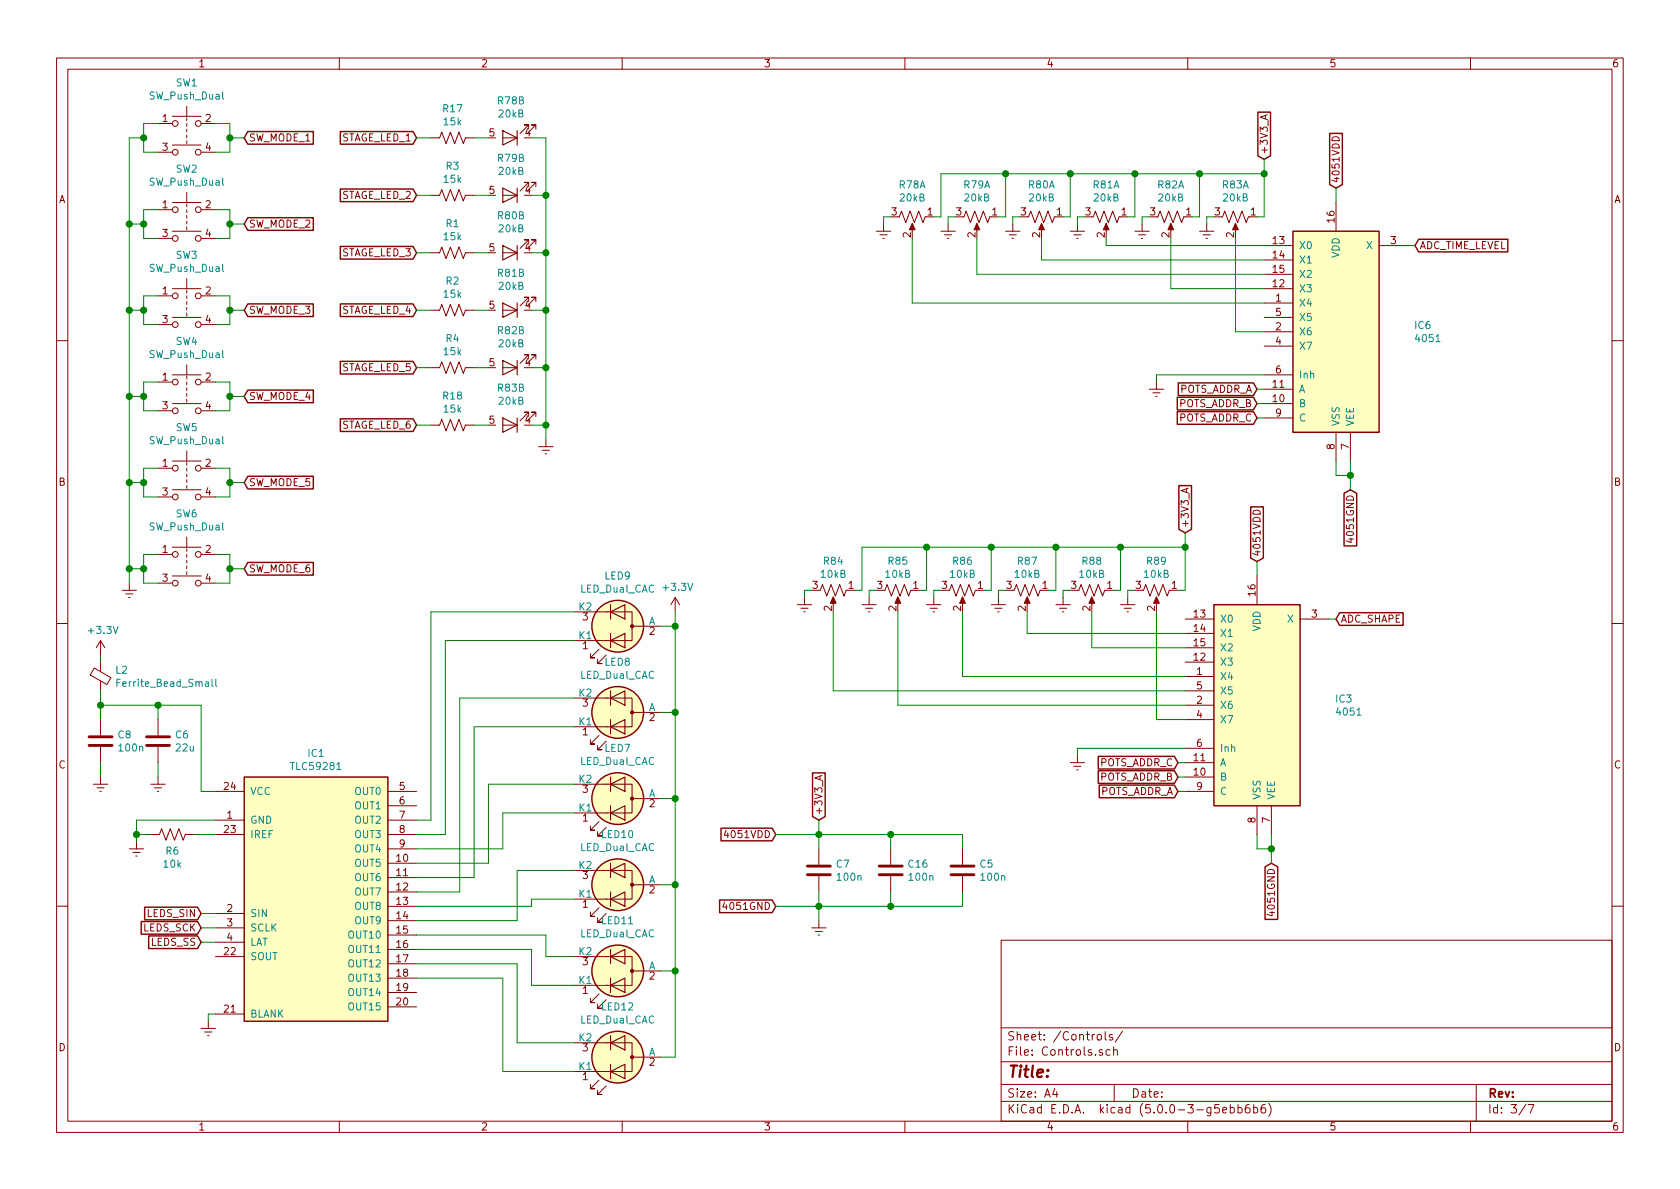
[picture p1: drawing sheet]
<svg xmlns="http://www.w3.org/2000/svg" width="297mm" height="210mm" viewBox="0 0 297 210" stroke-linecap="round" stroke-linejoin="round" font-family="sans-serif">
<g fill="none" stroke="#840000" stroke-width=".18">
<path d="M10 10.3h277v189.9h-277zM12 12.2h273v186.1h-273zM33 18.8v1.8M60 10.3v1.9M110 10.3v1.9M160 10.3v1.9M210 10.3v1.9M260 10.3v1.9M27.9 21.8h2.6M27.9 26.9h2.6M27.9 37.1h2.6M30.5 25.6h5.1"/>
<path d="M30.5 20.6h5.1M30.5 35.8h5.1M33 20.8v.5M33 21.8v.5M33 22.9v.5M33 23.9v.5M33 24.9v.5M33 34v1.8M33 36.1v.5M33 37.1v.5M33 38.1v.5M33 39.1v.5"/>
<path d="M35.6 21.8h2.5M35.6 26.9h2.5M35.6 37.1h2.5M76.2 24.4h1.5l.4-1 .8 2 .7-2 .8 2 .8-2 .7 2 .4-1h1.5M76.2 34.5h1.5l.4-1 .8 2.1 .7-2.1 .8 2.1 .8-2.1 .7 2.1 .4-1.1h1.5M88.9 24.4h2.5M88.9 34.5h2.5M93.5 22.9v-.8h-.8h.8l-1.6 1.5M93.5 33v-.7h-.8h.8l-1.6 1.5M94.7 22.9v-.8h-.7h.7l-1.5 1.5M94.7 33v-.7h-.7h.7l-1.5 1.5M156.2 39.6v1.3"/>
<path d="M159 38.3l.4-1 .7 2.1 .8-2.1 .8 2.1 .7-2.1 .8 2.1 .4-1.1M161.3 39.9v1M167.6 39.6v1.3M170.4 38.3l.4-1 .8 2.1 .7-2.1 .8 2.1 .8-2.1 .7 2.1 .4-1.1M172.7 39.9v1M179.1 39.6v1.3M181.9 38.3l.3-1 .8 2.1 .8-2.1 .7 2.1 .8-2.1 .8 2.1 .3-1.1M184.1 39.9v1M190.5 39.6v1.3M193.3 38.3l.4-1 .7 2.1 .8-2.1 .8 2.1 .7-2.1 .8 2.1 .4-1.1M195.6 39.9v1M201.9 39.6v1.3"/>
<path d="M204.7 38.3l.4-1 .8 2.1 .7-2.1 .8 2.1 .8-2.1 .7 2.1 .4-1.1M207 39.9v1M213.4 39.6v1.3M216.2 38.3l.3-1 .8 2.1 .8-2.1 .7 2.1 .8-2.1 .7 2.1 .4-1.1M218.4 39.9v1M223.7 20.4v.6M224.1 20.3l-1.3 .4 1.3 .5M235.7 24.3a.67 .67 0 0 1 .7-.1 .67 .67 0 0 1 .4 .7h-1.3zM236.2 35.8v5.1M27.9 42.2h2.6M27.9 52.3h2.6M27.9 57.4h2.6"/>
<path d="M30.5 40.9h5.1M30.5 51h5.1M30.5 56.1h5.1M33 40.1v.5M33 49.3v1.7M33 51.3v.5M33 52.3v.5M33 53.3v.5M33 54.4v.5M33 55.4v.5M35.6 42.2h2.5M35.6 52.3h2.5"/>
<path d="M35.6 57.4h2.5M76.2 44.7h1.5l.4-1 .8 2 .7-2 .8 2 .8-2 .7 2 .4-1h1.5M76.2 54.9h1.5l.4-1.1 .8 2.1 .7-2.1 .8 2.1 .8-2.1 .7 2.1 .4-1h1.5M88.9 44.7h2.5M88.9 54.9h2.5M93.5 43.2v-.8h-.8h.8l-1.6 1.5M93.5 53.3v-.7h-.8h.8l-1.6 1.5M94.7 43.2v-.8h-.7h.7l-1.5 1.5M94.7 53.3v-.7h-.7h.7l-1.5 1.5M154.9 40.9h2.6M155.6 41.5h1.2M156.1 42.2h.2"/>
<path d="M166.4 40.9h2.5M167 41.5h1.3M167.5 42.2h.3M177.8 40.9h2.5M178.4 41.5h1.3M178.9 42.2h.3M189.2 40.9h2.6M189.9 41.5h1.2M190.4 42.2h.2M200.7 40.9h2.5M201.3 41.5h1.3M201.8 42.2h.3"/>
<path d="M212.1 40.9h2.5M212.7 41.5h1.3M213.2 42.2h.3M223.5 43.4h5.1M223.5 46h5.1M223.5 48.5h5.1M223.5 51h5.1M223.5 53.6h5.1M223.5 56.1h5.1M223.5 58.7h5.1M243.8 43.4h5.1M10 60.2h2"/>
<path d="M27.9 67.6h2.6M27.9 72.6h2.6M30.5 66.3h5.1M30.5 71.4h5.1M33 64.5v1.8M33 66.5v.6M33 67.6v.5M33 68.6v.5M33 69.6v.5M33 70.6v.5M33 79.8v1.7M35.6 67.6h2.5"/>
<path d="M35.6 72.6h2.5M76.2 65h1.5l.4-1 .8 2 .7-2 .8 2 .8-2 .7 2 .4-1h1.5M76.2 75.2h1.5l.4-1 .8 2 .7-2 .8 2 .8-2 .7 2 .4-1h1.5M88.9 65h2.5M88.9 75.2h2.5M93.5 63.5v-.8h-.8h.8l-1.6 1.6M93.5 73.7v-.8h-.8h.8l-1.6 1.5M94.7 63.5v-.8h-.7h.7l-1.5 1.6M94.7 73.7v-.8h-.7h.7l-1.5 1.5M95.2 79h2.6M95.9 79.6h1.3M96.5 77.7v1.3"/>
<path d="M203.2 68.8h2.5M203.8 69.5h1.3M204.3 70.1h.3M204.5 67.6v1.2M223.5 61.2h5.1M223.5 66.3h5.1M223.5 68.8h5.1M223.5 71.4h5.1M223.5 73.9h5.1M236.2 76.4v5.1M238.8 76.4v5.1M285 60.2h2"/>
<path d="M27.9 82.8h2.6M27.9 87.9h2.6M27.9 98h2.6M30.5 86.6h5.1M30.5 81.5h5.1M30.5 96.8h5.1M33 81.8v.5M33 82.8v.5M33 83.8v.5M33 84.8v.5M33 85.8v.6M33 95v1.8"/>
<path d="M33 97v.5M33 98v.5M33 99.1v.5M35.6 82.8h2.5M35.6 87.9h2.5M35.6 98h2.5M96.4 80.3h.2M209.8 86.5v.6M210.1 86.3l-1.3 .5 1.3 .4M221.7 90.3a.67 .67 0 0 1 .8-.1 .67 .67 0 0 1 .3 .7h-1.3zM238.9 95.1v.8l-.9-.3M10 110.3h2"/>
<path d="M16.7 118.1l2.9 1.7-.7 1.3-2.9-1.8zM17.8 113.3v2.5M17.8 117.1v1.6M17.8 113.3l-.8 1.2M17.8 113.3l.7 1.2M21.6 104.4h2.5M22.2 105h1.3M22.7 105.7h.3M22.9 103.1v1.3M27.9 103.1h2.6M30.5 101.8h5.1M33 100.1v.5"/>
<path d="M33 101.1v.5M35.6 103.1h2.5M101.6 108.2h5.7M101.6 113.3h5.7M105.9 114.8l-1.5 1.5h.8h-.8v-.7M107.2 108.2h4.6v5.1h-4.6M107.2 115.8l-1.5 1.5h.7h-.7v-.7M111.8 110.7h5M119.4 105.7l-.8 1.2M119.4 105.7v2.5M119.4 105.7l.7 1.2M141 106.9h2.5"/>
<path d="M141.6 107.6h1.3M142.1 108.2h.3M142.2 105.7v1.2M145 104.4l.4-1 .8 2 .7-2 .8 2 .8-2 .7 2 .4-1M147.3 105.9v1M152.4 106.9h2.5M153 107.6h1.3M153.5 108.2h.3M153.7 105.7v1.2M156.5 104.4l.3-1 .8 2 .8-2 .7 2 .8-2 .8 2 .3-1M158.7 105.9v1M163.8 106.9h2.6"/>
<path d="M164.5 107.6h1.2M165 108.2h.2M165.1 105.7v1.2M167.9 104.4l.4-1 .7 2 .8-2 .8 2 .7-2 .8 2 .4-1M170.2 105.9v1M175.3 106.9h2.5M175.9 107.6h1.3M176.4 108.2h.3M176.5 105.7v1.2M179.3 104.4l.4-1 .8 2 .7-2 .8 2 .8-2 .7 2 .4-1M181.6 105.9v1M186.7 106.9h2.5"/>
<path d="M187.3 107.6h1.3M187.8 108.2h.3M188 105.7v1.2M190.8 104.4l.3-1 .8 2 .8-2 .7 2 .8-2 .7 2 .4-1M193 105.9v1M198.1 106.9h2.6M198.8 107.6h1.2M199.3 108.2h.2M199.4 105.7v1.2M202.2 104.4l.4-1 .7 2 .8-2 .8 2 .7-2 .8 2 .4-1M204.5 105.9v1M209.5 109.5h5.1"/>
<path d="M209.5 112h5.1M209.5 114.5h5.1M209.5 117.1h5.1M209.5 119.6h5.1M222.2 101.8v5.1M229.9 109.5h5M285 110.3h2M16.5 138.7h2.5M17.1 139.3h1.3M17.7 139.9h.2M17.8 120.4v1.8M17.8 127.2v2.8"/>
<path d="M17.8 132.1v2.8M17.8 137.4v1.3M26.7 138.7h2.5M27.3 139.3h1.3M27.8 139.9h.3M27.9 127.2v2.8M27.9 132.1v2.8M27.9 137.4v1.3M38.1 139.9h5.1M68.6 139.9h5.1M101.6 123.4h5.7M101.6 128.5h5.7"/>
<path d="M101.6 138.7h5.7M105.9 130l-1.5 1.6h.8h-.8v-.8M107.2 123.4h4.6v5.1h-4.6M107.2 131.1l-1.5 1.5h.7h-.7v-.8M107.2 138.7h4.6v5.1h-4.6M111.8 126h5M145 137.3v.6M145.3 137.1l-1.2 .5 1.2 .4M189.2 134.9h2.6M189.9 135.5h1.2M190.4 136.1h.2M190.5 133.6v1.3"/>
<path d="M209.5 122.2h5.1M209.5 124.7h5.1M209.5 127.2h5.1M209.5 132.3h5.1M209.5 134.9h5.1M209.5 137.4h5.1M209.5 139.9h5.1M22.9 150.1h2.5M23.5 150.7h1.3M24 151.4h.3M24.1 148.8v1.3M26.7 147.6h1.5l.4-1 .7 2 .8-2 .8 2 .7-2 .8 2 .4-1h1.5"/>
<path d="M38.1 145h5.1M38.1 147.6h5.1M68.6 145h5.1M68.6 152.6h5.1M68.6 155.2h5.1M68.6 157.7h5.1M68.6 147.6h5.1M68.6 142.5h5.1M68.6 150.1h5.1M101.6 143.8h5.7M101.6 153.9h5.7M101.6 159h5.7"/>
<path d="M105.9 145.3l-1.5 1.5h.8h-.8v-.8M107.2 146.3l-1.5 1.5h.7h-.7v-.7M107.2 153.9h4.6v5.1h-4.6M111.8 141.2h5M111.8 156.5h5M128.1 159.5l-.3 .9h.8M128.4 146.8l-.3 .9h.8M144.8 150.1v2.8M144.8 154.9v2.8M157.5 150.1v2.8M157.5 154.9v2.8M170.2 150.1v2.8"/>
<path d="M170.2 154.9v2.8M222.2 142.5v5.1M224.8 142.5v5.1M10 160.2h2M38.1 164.1h5.1M38.1 169.2h5.1M38.1 161.5h5.1M38.1 179.3h5.1M38.1 166.6h5.1M68.6 165.3h5.1M68.6 160.3h5.1M68.6 162.8h5.1"/>
<path d="M68.6 167.9h5.1M68.6 170.4h5.1M68.6 173h5.1M68.6 175.5h5.1M68.6 178h5.1M101.6 169.2h5.7M101.6 174.2h5.7M105.9 160.5l-1.5 1.5h.8h-.8v-.7M105.9 175.8l-1.5 1.5h.8h-.8v-.8M107.2 161.5l-1.5 1.6h.7h-.7v-.8M107.2 169.2h4.6v5h-4.6M107.2 176.8l-1.5 1.5h.7h-.7v-.8"/>
<path d="M111.8 171.7h5M143.5 164.1h2.5M144.1 164.7h1.3M144.7 165.3h.2M144.8 162.8v1.3M177 166.3h108v32h-108zM224.9 161.2v.8l-.9-.3M285 160.2h2M35.6 181.9h2.5M36.2 182.5h1.3M36.7 183.1h.3M36.8 180.6v1.3"/>
<path d="M60 198.3v1.9M101.6 184.4h5.7M101.6 189.5h5.7M105.9 191l-1.5 1.5h.8h-.8v-.7M107.2 184.4h4.6v5.1h-4.6M107.2 192l-1.5 1.5h.7h-.7v-.7M110 198.3v1.9M111.8 186.9h5M160 198.3v1.9M177 194.8h108M177 191.8h108M177 187.8h108"/>
<path d="M177 181.8h108M186.5 192.5l-.4 1h1M186.8 193v1M194.1 183.1l.2-.2 .4 .2v.7l-.2 .1-.4-.1zM194.9 185.7a.37 .37 0 0 0-.6 .1l.1 .2 .5 .2 .1 .1-.2 .3-.5-.1M195.4 182.4v1.3l.2 .2M196.3 185.7l-.5-.1-.2 .3 .1 .6h.6M196.7 183a.37 .37 0 0 0-.6 .1l.1 .3 .5 .1 .1 .1-.3 .3-.4-.1M196.9 185.7h.1a.37 .37 0 0 1 .6 .1v.8M196.9 185.1v1.5M197 191.8v3M198.5 182.3l-1.3 2"/>
<path d="M210 198.3v1.9M215.5 195.3h-.7v.7l.2-.1 .5 .1 .1 .2-.1 .5-.2 .1-.5-.1M216.2 196.3l.7-.1-.1-.3-.4-.1-.2 .2 .1 .7h.5M217.5 195.9l.5-.1 .2 .3-.1 .6h-.6M217.5 195.3v1.5M218.9 195.9l.4-.1 .3 .3-.1 .6-.2 .1-.4-.1M218.9 195.3v1.5M220.9 195.3a.59 .59 0 0 0-.7 .7v.7l.2 .1 .6-.1v-.5l-.1-.2-.5-.1-.2 .3M221.7 195.9l.4-.1 .3 .3-.2 .6h-.5M221.7 195.3v1.5M223.7 195.3a.59 .59 0 0 0-.7 .7v.5l.1 .2 .4 .1 .2-.1 .1-.5-.1-.2-.5-.1-.2 .3M224.3 195.1a1.71 1.71 0 0 1 0 2.3"/>
<path d="M260 198.3v1.9M261 191.8v6.5M269.8 195.2l-1.2 2M270.2 195.3h1l-.6 1.5"/>
<circle cx="31" cy="21.8" r=".51"/>
<circle cx="31" cy="26.9" r=".51"/>
<circle cx="31" cy="37.1" r=".51"/>
<circle cx="35.1" cy="37.1" r=".51"/>
<circle cx="35.1" cy="21.8" r=".51"/>
<circle cx="35.1" cy="26.9" r=".51"/>
<circle cx="31" cy="42.2" r=".51"/>
<circle cx="31" cy="57.4" r=".51"/>
<circle cx="31" cy="52.3" r=".51"/>
<circle cx="35.1" cy="57.4" r=".51"/>
<circle cx="35.1" cy="42.2" r=".51"/>
<circle cx="35.1" cy="52.3" r=".51"/>
<circle cx="31" cy="67.6" r=".51"/>
<circle cx="31" cy="72.6" r=".51"/>
<circle cx="35.1" cy="67.6" r=".51"/>
<circle cx="35.1" cy="72.6" r=".51"/>
<circle cx="31" cy="98" r=".51"/>
<circle cx="31" cy="87.9" r=".51"/>
<circle cx="31" cy="82.8" r=".51"/>
<circle cx="35.1" cy="82.8" r=".51"/>
<circle cx="35.1" cy="87.9" r=".51"/>
<circle cx="35.1" cy="98" r=".51"/>
<circle cx="31" cy="103.1" r=".51"/>
<circle cx="35.1" cy="103.1" r=".51"/>
</g>
<g fill="#840000" stroke="#840000" stroke-width=".18">
<path d="M161.3 39.5l.5 1.1h-1z"/>
<path d="M172.7 39.5l.5 1.1h-1z"/>
<path d="M184.1 39.5l.6 1.1h-1.1z"/>
<path d="M195.6 39.5l.5 1.1h-1z"/>
<path d="M207 39.5l.5 1.1h-1z"/>
<path d="M218.4 39.5l.5 1.1h-1z"/>
<path d="M147.3 105.5l.5 1.2h-1z"/>
<path d="M158.7 105.5l.6 1.2h-1.1z"/>
<path d="M170.2 105.5l.5 1.2h-1z"/>
<path d="M181.6 105.5l.5 1.2h-1z"/>
<path d="M193 105.5l.5 1.2h-1z"/>
<path d="M204.5 105.5l.5 1.2h-1z"/>
<circle cx="111.8" cy="110.7" r=".28"/>
<circle cx="111.8" cy="126" r=".28"/>
<circle cx="111.8" cy="141.2" r=".28"/>
<circle cx="111.8" cy="156.5" r=".28"/>
<circle cx="111.8" cy="171.7" r=".28"/>
<circle cx="111.8" cy="186.9" r=".28"/>
</g>
<g fill="none" stroke="#008400" stroke-width=".18">
<path d="M22.9 39.6h2.5M25.4 24.4h-2.5v78.7M27.9 21.8h-2.5v5.1h2.5M27.9 37.1h-2.5v5.1h2.5M38.1 21.8h2.5v5.1h-2.5M38.1 37.1h2.5v5.1h-2.5M40.6 24.4h2.6M40.6 39.6h2.6M73.7 24.4h2.5M73.7 34.5h2.5M83.8 24.4h2.6M83.8 34.5h2.6"/>
<path d="M94 24.4h2.5v53.3M94 34.5h2.5M157.5 38.3h-1.3v1.3M168.9 38.3h-1.3v1.3M177.8 30.7v7.6h-1.3M180.3 38.3h-1.2v1.3M189.2 30.7v7.6h-1.2M191.8 38.3h-1.3v1.3M200.7 30.7v7.6h-1.3M203.2 38.3h-1.3v1.3M212.1 30.7v7.6h-1.3M214.6 38.3h-1.2v1.3"/>
<path d="M223.5 30.7h-57.1v7.6h-1.3M223.5 28.2v10.1h-1.3M236.2 33.3v2.5M22.9 54.9h2.5M27.9 52.3h-2.5v5.1h2.5M38.1 52.3h2.5v5.1h-2.5M40.6 54.9h2.6M73.7 44.7h2.5M73.7 54.9h2.5M83.8 44.7h2.6M83.8 54.9h2.6M94 44.7h2.5"/>
<path d="M94 54.9h2.5M161.3 42.2v11.4h62.2M172.7 42.2v6.3h50.8M184.1 42.2v3.8h39.4M195.6 42.2v1.2h27.9M207 42.2v8.8h16.5M218.4 42.2v16.5h5.1M248.9 43.4h1.3M22.9 70.1h2.5M27.9 67.6h-2.5v5h2.5M38.1 67.6h2.5v5h-2.5M40.6 70.1h2.6"/>
<path d="M73.7 75.2h2.5M73.7 65h2.5M83.8 75.2h2.6M83.8 65h2.6M94 75.2h2.5M94 65h2.5M222.2 68.8h1.3M222.2 71.4h1.3M222.2 73.9h1.3M223.5 66.3h-19v1.3M22.9 85.3h2.5M27.9 82.8h-2.5v5.1h2.5"/>
<path d="M27.9 98h-2.5v5.1h2.5M38.1 82.8h2.5v5.1h-2.5M38.1 98h2.5v5.1h-2.5M40.6 85.3h2.6M163.8 96.8v7.6h-1.2M175.3 96.8v7.6h-1.3M186.7 96.8v7.6h-1.3M198.1 96.8v7.6h-1.3M209.5 96.8h-57.1v7.6h-1.3M209.5 94.2v10.2h-1.2M222.2 99.3v2.5M236.2 81.5v2.6h2.6"/>
<path d="M238.8 81.5v5.1M17.8 115.8v1.3M22.9 100.6h2.5M40.6 100.6h2.6M101.6 113.3h-22.9v34.3h-5M101.6 108.2h-25.4v36.8h-2.5M116.8 110.7h2.6M119.4 108.2v78.7h-2.6M143.5 104.4h-1.3v1.3M147.3 108.2v14h62.2M154.9 104.4h-1.2v1.3M158.7 108.2v16.5h50.8"/>
<path d="M166.4 104.4h-1.3v1.3M170.2 108.2v11.4h39.3M177.8 104.4h-1.3v1.3M181.6 108.2v3.8h27.9M189.2 104.4h-1.2v1.3M193 108.2v6.3h16.5M200.7 104.4h-1.3v1.3M204.5 108.2v19h5M234.9 109.5h1.3M17.8 124.7h17.8v15.2h2.5M17.8 122.2v5M17.8 134.9v2.5"/>
<path d="M27.9 124.7v2.5M27.9 134.9v2.5M101.6 123.4h-20.3v34.3h-7.6M101.6 128.5h-17.8v26.7h-10.1M101.6 138.7h-15.2v13.9h-12.7M116.8 126h2.6M208.3 134.9h1.2M208.3 137.4h1.2M208.3 139.9h1.2M209.5 132.3h-19v1.3M24.1 147.6h2.6M34.3 147.6h3.8"/>
<path d="M38.1 145h-14v3.8M101.6 143.8h-12.7v6.3h-15.2M101.6 159h-7.6v1.3h-20.3M101.6 153.9h-10.2v8.9h-17.7M116.8 156.5h2.6M116.8 141.2h2.6M137.2 147.6h33v2.5M144.8 145v5.1M144.8 157.7v5.1M157.5 147.6v2.5M157.5 157.7v2.6M170.2 157.7v2.6h-33"/>
<path d="M222.2 147.6v2.5h2.6M224.8 147.6v5M35.6 166.6h2.5M35.6 164.1h2.5M35.6 161.5h2.5M38.1 179.3h-1.3v1.3M73.7 165.3h22.8v3.9h5.1M73.7 173h15.2v16.5h12.7M73.7 170.4h17.7v14h10.2M73.7 167.9h20.3v6.3h7.6M116.8 171.7h2.6"/>
</g>
<g fill="#008400" stroke="#008400" stroke-width=".25">
<circle cx="177.8" cy="30.7" r=".51"/>
<circle cx="189.2" cy="30.7" r=".51"/>
<circle cx="200.7" cy="30.7" r=".51"/>
<circle cx="212.1" cy="30.7" r=".51"/>
<circle cx="238.8" cy="84.1" r=".51"/>
<circle cx="163.8" cy="96.8" r=".51"/>
<circle cx="175.3" cy="96.8" r=".51"/>
<circle cx="186.7" cy="96.8" r=".51"/>
<circle cx="198.1" cy="96.8" r=".51"/>
<circle cx="224.8" cy="150.1" r=".51"/>
<circle cx="144.8" cy="160.3" r=".51"/>
<circle cx="157.5" cy="160.3" r=".51"/>
<circle cx="144.8" cy="147.6" r=".51"/>
<circle cx="157.5" cy="147.6" r=".51"/>
<circle cx="96.5" cy="75.2" r=".51"/>
<circle cx="96.5" cy="34.5" r=".51"/>
<circle cx="96.5" cy="44.7" r=".51"/>
<circle cx="96.5" cy="54.9" r=".51"/>
<circle cx="96.5" cy="65" r=".51"/>
<circle cx="40.6" cy="24.4" r=".51"/>
<circle cx="40.6" cy="39.6" r=".51"/>
<circle cx="40.6" cy="54.9" r=".51"/>
<circle cx="40.6" cy="70.1" r=".51"/>
<circle cx="40.6" cy="85.3" r=".51"/>
<circle cx="40.6" cy="100.6" r=".51"/>
<circle cx="25.4" cy="24.4" r=".51"/>
<circle cx="22.9" cy="39.6" r=".51"/>
<circle cx="25.4" cy="39.6" r=".51"/>
<circle cx="22.9" cy="54.9" r=".51"/>
<circle cx="25.4" cy="54.9" r=".51"/>
<circle cx="22.9" cy="70.1" r=".51"/>
<circle cx="25.4" cy="70.1" r=".51"/>
<circle cx="22.9" cy="85.3" r=".51"/>
<circle cx="25.4" cy="85.3" r=".51"/>
<circle cx="22.9" cy="100.6" r=".51"/>
<circle cx="25.4" cy="100.6" r=".51"/>
<circle cx="119.4" cy="110.7" r=".51"/>
<circle cx="119.4" cy="171.7" r=".51"/>
<circle cx="119.4" cy="156.5" r=".51"/>
<circle cx="119.4" cy="141.2" r=".51"/>
<circle cx="119.4" cy="126" r=".51"/>
<circle cx="17.8" cy="124.7" r=".51"/>
<circle cx="27.9" cy="124.7" r=".51"/>
<circle cx="24.1" cy="147.6" r=".51"/>
<circle cx="223.5" cy="30.7" r=".51"/>
<circle cx="209.6" cy="96.8" r=".51"/>
</g>
<g fill="#ffffc2" stroke="#ffffc2" stroke-width=".18">
<path d="M228.6 40.9h15.2v35.5h-15.2z"/>
<path d="M214.6 106.9h15.3v35.6h-15.3z"/>
<path d="M43.2 137.4h25.4v43.2h-25.4z"/>
<circle cx="109.2" cy="110.7" r="4.6"/>
<circle cx="109.2" cy="126" r="4.6"/>
<circle cx="109.2" cy="141.2" r="4.6"/>
<circle cx="109.2" cy="156.5" r="4.6"/>
<circle cx="109.2" cy="171.7" r="4.6"/>
<circle cx="109.2" cy="186.9" r="4.6"/>
</g>
<g fill="none" stroke="#840000" stroke-width=".25">
<path d="M222.4 19.8h2.2v7.8l-1.1 .6-1.1-.6zM43.8 23.3h11.6v2.2h-11.6l-.6-1.1zM43.8 38.5h11.6v2.2h-11.6l-.6-1.1zM60.2 23.3h12.8l.7 1.1-.7 1.1h-12.8zM60.2 33.4h12.8l.7 1.1-.7 1.2h-12.8zM235.1 23.6h2.2v9l-1.1 .7-1.1-.7zM43.8 53.7h11.6v2.3h-11.6l-.6-1.1zM60.2 43.6h12.8l.7 1.1-.7 1.1h-12.8zM60.2 53.7h12.8l.7 1.2-.7 1.1h-12.8zM228.6 40.9h15.2v35.5h-15.2zM250.8 42.3h15.8v2.2h-15.8l-.6-1.1zM43.8 69h11.6v2.2h-11.6l-.6-1.1z"/>
<path d="M60.2 63.9h12.8l.7 1.1-.7 1.1h-12.8zM60.2 74.1h12.8l.7 1.1-.7 1.1h-12.8zM208.2 70.3h13.4l.6 1.1-.6 1.1h-13.4zM208.2 72.8h13.4l.6 1.1-.6 1.1h-13.4zM208.3 67.7h13.3l.6 1.1-.6 1.1h-13.3zM43.8 84.2h11.6v2.3h-11.6l-.6-1.2zM43.8 99.5h11.6v2.2h-11.6l-.6-1.1zM208.4 85.9h2.3v7.7l-1.2 .6-1.1-.6zM221.1 89.6h2.3v9.1l-1.2 .6-1.1-.6zM237.6 87.2l1.2-.6 1.1 .6v9.3h-2.3zM214.6 106.9h15.3v35.6h-15.3zM236.9 108.4h11.2v2.2h-11.2l-.7-1.1z"/>
<path d="M43.2 137.4h25.4v43.2h-25.4zM143.7 136.7h2.2v7.7l-1.1 .6-1.1-.6zM194.2 133.8h13.4l.7 1.1-.7 1.1h-13.4zM194.2 136.3h13.4l.7 1.1-.7 1.1h-13.4zM194.4 138.8h13.2l.7 1.1-.7 1.2h-13.2zM127.2 159.2h9.3l.7 1.1-.7 1.1h-9.3zM127.5 146.5h9l.7 1.1-.7 1.1h-9zM223.7 153.3l1.1-.7 1.1 .7v9.3h-2.2zM25 163h9.9l.7 1.1-.7 1.1h-9.9zM25.6 160.4h9.3l.7 1.1-.7 1.2h-9.3zM26.3 165.5h8.6l.7 1.1-.7 1.1h-8.6z"/>
<circle cx="109.2" cy="110.7" r="4.6"/>
<circle cx="109.2" cy="126" r="4.6"/>
<circle cx="109.2" cy="141.2" r="4.6"/>
<circle cx="109.2" cy="156.5" r="4.6"/>
<circle cx="109.2" cy="171.7" r="4.6"/>
<circle cx="109.2" cy="186.9" r="4.6"/>
</g>
<path d="M15.7 131.8h4.1M15.7 130.3h4.1M25.9 131.8h4.1M25.9 130.3h4.1M142.7 154.7h4.1M142.7 153.2h4.1M155.4 154.7h4.1M155.4 153.2h4.1M168.1 154.7h4.1M168.1 153.2h4.1" fill="none" stroke="#840000" stroke-width=".51"/>
<g fill="none" stroke="#840000" stroke-width=".2">
<path d="M88.9 23.1l2.5 1.3-2.5 1.2zM88.9 33.3l2.5 1.2-2.5 1.3zM91.4 23.1v2.5M91.4 33.3v2.5M88.9 43.4l2.5 1.3-2.5 1.3zM88.9 53.6l2.5 1.3-2.5 1.2zM91.4 43.4v2.6M91.4 53.6v2.5M88.9 63.7l2.5 1.3-2.5 1.3zM88.9 73.9l2.5 1.3-2.5 1.2zM91.4 63.7v2.6M91.4 73.9v2.5"/>
<path d="M107.9 108.2l2.6-1.3v2.6zM107.9 113.3l2.6-1.3v2.5zM107.9 106.9v2.6M107.9 112v2.5M107.9 123.4l2.6-1.2v2.5zM107.9 128.5l2.6-1.3v2.6zM107.9 138.7l2.6-1.3v2.5zM107.9 122.2v2.5M107.9 127.2v2.6M107.9 137.4v2.5M107.9 143.8l2.6-1.3v2.5zM107.9 153.9l2.6-1.3v2.6z"/>
<path d="M107.9 159l2.6-1.3v2.6zM107.9 142.5v2.5M107.9 152.6v2.6M107.9 157.7v2.6M107.9 169.2l2.6-1.3v2.5zM107.9 174.2l2.6-1.2v2.5zM107.9 167.9v2.5M107.9 173v2.5M107.9 184.4l2.6-1.3v2.6zM107.9 189.5l2.6-1.3v2.5zM107.9 183.1v2.6M107.9 188.2v2.5"/>
</g>
<path d="M39.4 16.3v1l.1 .2M39.4 31.5v1.1l.1 .2M39.4 46.7v1.1l.1 .2M39.4 62v1.1l.1 .1M39.4 77.2v1.1l.1 .2M39.4 92.5v1l.1 .2M20.7 120.7h.4M21.3 120.1h-.6v1.3M37.5 120.1v1.1l.2 .2M38.2 120.1v1.1l.2 .2M59.6 136.1h.7" fill="none" stroke="#008484" stroke-width=".18"/>
<text font-size="2.8" fill="#840000" x="178" y="190.5">Title:</text>
<g font-size="2.1" fill="#840000">
<text x="178" y="184">Sheet: /Controls/</text>
<text x="178" y="186.7">File: Controls.sch</text>
<text x="178" y="196.9">KiCad E.D.A. kicad (5.0.0-3-g5ebb6b6)</text>
<text x="178" y="194.1">Size: A4</text>
<text x="200" y="194.1">Date:</text>
<text x="263" y="194.1">Rev:</text>
<text x="263" y="196.9">Id: 3/7</text>
</g>
<g font-size="1.8" fill="#840000">
<text x="35" y="11.9">1</text>
<text x="85" y="11.9">2</text>
<text x="135" y="11.9">3</text>
<text x="185" y="11.9">4</text>
<text x="235" y="11.9">5</text>
<text x="285" y="11.9">6</text>
<text x="28.7" y="21.6">1</text>
<text x="36.3" y="21.6">2</text>
<text x="28.7" y="26.7">3</text>
<text x="36.3" y="26.7">4</text>
<text x="44" y="25">SW_MODE_1</text>
<text x="60.3" y="25">STAGE_LED_1</text>
<text x="86.5" y="24.1">5</text>
<text x="92.9" y="24.1">4</text>
<text x="224.2" y="27.4" transform="rotate(-90 224.2 27.4)">+3V3_A</text>
<text x="10.4" y="35.9">A</text>
<text x="60.3" y="35.2">STAGE_LED_2</text>
<text x="86.5" y="34.3">5</text>
<text x="92.9" y="34.3">4</text>
<text x="236.9" y="32.5" transform="rotate(-90 236.9 32.5)">4051VDD</text>
<text x="285.4" y="35.9">A</text>
<text x="28.7" y="36.8">1</text>
<text x="28.7" y="41.9">3</text>
<text x="36.3" y="36.8">2</text>
<text x="36.3" y="41.9">4</text>
<text x="44" y="40.3">SW_MODE_2</text>
<text x="157.6" y="38.1">3</text>
<text x="164" y="38.1">1</text>
<text x="169.1" y="38.1">3</text>
<text x="175.4" y="38.1">1</text>
<text x="180.5" y="38.1">3</text>
<text x="186.8" y="38.1">1</text>
<text x="191.9" y="38.1">3</text>
<text x="198.3" y="38.1">1</text>
<text x="203.4" y="38.1">3</text>
<text x="209.7" y="38.1">1</text>
<text x="214.8" y="38.1">3</text>
<text x="221.1" y="38.1">1</text>
<text x="236" y="39.3" transform="rotate(-90 236 39.3)">16</text>
<text x="60.3" y="45.3">STAGE_LED_3</text>
<text x="86.5" y="44.4">5</text>
<text x="92.9" y="44.4">4</text>
<text x="161" y="42" transform="rotate(-90 161 42)">2</text>
<text x="172.5" y="42" transform="rotate(-90 172.5 42)">2</text>
<text x="183.9" y="42" transform="rotate(-90 183.9 42)">2</text>
<text x="195.3" y="42" transform="rotate(-90 195.3 42)">2</text>
<text x="206.8" y="42" transform="rotate(-90 206.8 42)">2</text>
<text x="218.2" y="42" transform="rotate(-90 218.2 42)">2</text>
<text x="225.1" y="43.2">13</text>
<text x="225.1" y="45.7">14</text>
<text x="245.9" y="43.2">3</text>
<text x="251" y="44.1">ADC_TIME_LEVEL</text>
<text x="28.7" y="52.1">1</text>
<text x="36.3" y="52.1">2</text>
<text x="225.1" y="48.3">15</text>
<text x="225.1" y="50.8">12</text>
<text x="225.6" y="53.3">1</text>
<text x="28.7" y="57.1">3</text>
<text x="36.3" y="57.1">4</text>
<text x="44" y="55.5">SW_MODE_3</text>
<text x="60.3" y="55.5">STAGE_LED_4</text>
<text x="86.5" y="54.6">5</text>
<text x="92.9" y="54.6">4</text>
<text x="225.6" y="55.9">5</text>
<text x="225.6" y="58.4">2</text>
<text x="60.3" y="65.7">STAGE_LED_5</text>
<text x="86.5" y="64.8">5</text>
<text x="92.9" y="64.8">4</text>
<text x="225.6" y="61">4</text>
<text x="28.7" y="67.3">1</text>
<text x="36.3" y="67.3">2</text>
<text x="44" y="70.7">SW_MODE_4</text>
<text x="208.3" y="69.5">POTS_ADDR_A</text>
<text x="225.1" y="68.6">11</text>
<text x="225.1" y="71.1">10</text>
<text x="225.6" y="66">6</text>
<text x="28.7" y="72.4">3</text>
<text x="36.3" y="72.4">4</text>
<text x="60.3" y="75.8">STAGE_LED_6</text>
<text x="86.5" y="74.9">5</text>
<text x="92.9" y="74.9">4</text>
<text x="208.3" y="72">POTS_ADDR_B</text>
<text x="208.3" y="74.5">POTS_ADDR_C</text>
<text x="225.6" y="73.7">9</text>
<text x="28.7" y="82.5">1</text>
<text x="36.3" y="82.5">2</text>
<text x="236" y="79.5" transform="rotate(-90 236 79.5)">8</text>
<text x="238.5" y="79.5" transform="rotate(-90 238.5 79.5)">7</text>
<text x="10.4" y="85.9">B</text>
<text x="28.7" y="87.6">3</text>
<text x="36.3" y="87.6">4</text>
<text x="44" y="86">SW_MODE_5</text>
<text x="285.4" y="85.9">B</text>
<text x="210.2" y="93.4" transform="rotate(-90 210.2 93.4)">+3V3_A</text>
<text x="239.4" y="95.3" transform="rotate(-90 239.4 95.3)">4051GND</text>
<text x="28.7" y="97.8">1</text>
<text x="36.3" y="97.8">2</text>
<text x="44" y="101.2">SW_MODE_6</text>
<text x="222.9" y="98.5" transform="rotate(-90 222.9 98.5)">4051VDD</text>
<text x="28.7" y="102.9">3</text>
<text x="36.3" y="102.9">4</text>
<text x="143.7" y="104.1">3</text>
<text x="150" y="104.1">1</text>
<text x="155.1" y="104.1">3</text>
<text x="161.4" y="104.1">1</text>
<text x="166.5" y="104.1">3</text>
<text x="172.9" y="104.1">1</text>
<text x="178" y="104.1">3</text>
<text x="184.3" y="104.1">1</text>
<text x="189.4" y="104.1">3</text>
<text x="195.7" y="104.1">1</text>
<text x="200.8" y="104.1">3</text>
<text x="207.2" y="104.1">1</text>
<text x="222" y="105.4" transform="rotate(-90 222 105.4)">16</text>
<text x="103" y="109.7">3</text>
<text x="114.8" y="112.3">2</text>
<text x="147.1" y="108" transform="rotate(-90 147.1 108)">2</text>
<text x="158.5" y="108" transform="rotate(-90 158.5 108)">2</text>
<text x="169.9" y="108" transform="rotate(-90 169.9 108)">2</text>
<text x="181.4" y="108" transform="rotate(-90 181.4 108)">2</text>
<text x="192.8" y="108" transform="rotate(-90 192.8 108)">2</text>
<text x="204.2" y="108" transform="rotate(-90 204.2 108)">2</text>
<text x="211.1" y="109.2">13</text>
<text x="211.1" y="111.8">14</text>
<text x="231.9" y="109.2">3</text>
<text x="237" y="110.1">ADC_SHAPE</text>
<text x="103" y="114.8">1</text>
<text x="211.1" y="114.3">15</text>
<text x="211.1" y="116.8">12</text>
<text x="211.6" y="119.4">1</text>
<text x="103" y="125">3</text>
<text x="211.6" y="121.9">5</text>
<text x="211.6" y="124.5">2</text>
<text x="103" y="130">1</text>
<text x="114.8" y="127.5">2</text>
<text x="211.6" y="127">4</text>
<text x="10.4" y="135.9">C</text>
<text x="194.3" y="135.5">POTS_ADDR_C</text>
<text x="211.1" y="134.6">11</text>
<text x="211.1" y="137.2">10</text>
<text x="211.6" y="132.1">6</text>
<text x="285.4" y="135.9">C</text>
<text x="39.7" y="139.7">24</text>
<text x="70.6" y="139.7">5</text>
<text x="70.6" y="142.2">6</text>
<text x="103" y="140.2">3</text>
<text x="114.8" y="142.7">2</text>
<text x="194.3" y="138">POTS_ADDR_B</text>
<text x="194.3" y="140.6">POTS_ADDR_A</text>
<text x="211.6" y="139.7">9</text>
<text x="39.7" y="147.3">23</text>
<text x="40.2" y="144.8">1</text>
<text x="70.6" y="144.8">7</text>
<text x="70.6" y="147.3">8</text>
<text x="70.6" y="149.9">9</text>
<text x="103" y="145.3">1</text>
<text x="128.7" y="148.2">4051VDD</text>
<text x="145.4" y="144.2" transform="rotate(-90 145.4 144.2)">+3V3_A</text>
<text x="222" y="145.5" transform="rotate(-90 222 145.5)">8</text>
<text x="224.5" y="145.5" transform="rotate(-90 224.5 145.5)">7</text>
<text x="70.2" y="152.4">10</text>
<text x="70.2" y="154.9">11</text>
<text x="103" y="155.4">3</text>
<text x="40.2" y="161.3">2</text>
<text x="70.2" y="157.5">12</text>
<text x="70.2" y="160">13</text>
<text x="103" y="160.5">1</text>
<text x="114.8" y="158">2</text>
<text x="128.5" y="160.9">4051GND</text>
<text x="225.4" y="161.3" transform="rotate(-90 225.4 161.3)">4051GND</text>
<text x="25.3" y="164.7">LEDS_SCK</text>
<text x="26.1" y="162.2">LEDS_SIN</text>
<text x="26.7" y="167.3">LEDS_SS</text>
<text x="40.2" y="163.8">3</text>
<text x="40.2" y="166.4">4</text>
<text x="70.2" y="162.6">14</text>
<text x="70.2" y="165.1">15</text>
<text x="70.2" y="167.6">16</text>
<text x="39.7" y="168.9">22</text>
<text x="70.2" y="170.2">17</text>
<text x="70.2" y="172.7">18</text>
<text x="103" y="170.7">3</text>
<text x="114.8" y="173.2">2</text>
<text x="39.7" y="179.1">21</text>
<text x="70.2" y="175.3">19</text>
<text x="70.2" y="177.8">20</text>
<text x="103" y="175.8">1</text>
<text x="10.4" y="185.9">D</text>
<text x="103" y="185.9">3</text>
<text x="285.4" y="185.9">D</text>
<text x="103" y="191">1</text>
<text x="114.8" y="188.5">2</text>
<text x="35" y="199.9">1</text>
<text x="85" y="199.9">2</text>
<text x="135" y="199.9">3</text>
<text x="185" y="199.9">4</text>
<text x="235" y="199.9">5</text>
<text x="285" y="199.9">6</text>
</g>
<g font-size="1.8" fill="#008484">
<text x="26.5" y="17.6">SW_Push_Dual</text>
<text x="31.1" y="15.3">SW1</text>
<text x="78.4" y="19.9">R17</text>
<text x="78.5" y="22.2">15k</text>
<text x="88.1" y="18.5">R78B</text>
<text x="88.3" y="20.8">20kB</text>
<text x="88.1" y="28.6">R79B</text>
<text x="26.5" y="32.8">SW_Push_Dual</text>
<text x="31.1" y="30.5">SW2</text>
<text x="78.5" y="32.3">15k</text>
<text x="78.9" y="30">R3</text>
<text x="88.3" y="30.9">20kB</text>
<text x="159" y="33.3">R78A</text>
<text x="159.2" y="35.6">20kB</text>
<text x="170.5" y="33.3">R79A</text>
<text x="170.6" y="35.6">20kB</text>
<text x="181.9" y="33.3">R80A</text>
<text x="182" y="35.6">20kB</text>
<text x="193.3" y="33.3">R81A</text>
<text x="193.5" y="35.6">20kB</text>
<text x="204.7" y="33.3">R82A</text>
<text x="204.9" y="35.6">20kB</text>
<text x="216.2" y="33.3">R83A</text>
<text x="216.3" y="35.6">20kB</text>
<text x="78.9" y="40.2">R1</text>
<text x="88.1" y="38.8">R80B</text>
<text x="88.3" y="41.1">20kB</text>
<text x="31.1" y="45.8">SW3</text>
<text x="78.5" y="42.5">15k</text>
<text x="229.6" y="44.1">X0</text>
<text x="229.6" y="46.6">X1</text>
<text x="236.9" y="45.6" transform="rotate(-90 236.9 45.6)">VDD</text>
<text x="241.7" y="44.1">X</text>
<text x="26.5" y="48.1">SW_Push_Dual</text>
<text x="78.5" y="52.6">15k</text>
<text x="78.9" y="50.3">R2</text>
<text x="88.1" y="48.9">R81B</text>
<text x="88.3" y="51.3">20kB</text>
<text x="229.6" y="49.1">X2</text>
<text x="229.6" y="51.7">X3</text>
<text x="88.1" y="59.1">R82B</text>
<text x="229.6" y="54.2">X4</text>
<text x="229.6" y="56.8">X5</text>
<text x="229.6" y="59.3">X6</text>
<text x="250.2" y="58.2">IC6</text>
<text x="26.5" y="63.3">SW_Push_Dual</text>
<text x="31.1" y="61">SW4</text>
<text x="78.5" y="62.8">15k</text>
<text x="78.9" y="60.5">R4</text>
<text x="88.3" y="61.4">20kB</text>
<text x="229.6" y="61.8">X7</text>
<text x="250.5" y="60.5">4051</text>
<text x="78.4" y="70.7">R18</text>
<text x="88.1" y="69.3">R83B</text>
<text x="88.3" y="71.6">20kB</text>
<text x="229.6" y="66.9">Inh</text>
<text x="229.6" y="69.5">A</text>
<text x="31.1" y="76.2">SW5</text>
<text x="78.5" y="73">15k</text>
<text x="229.6" y="72">B</text>
<text x="229.6" y="74.5">C</text>
<text x="236.9" y="75.4" transform="rotate(-90 236.9 75.4)">VSS</text>
<text x="239.4" y="75.4" transform="rotate(-90 239.4 75.4)">VEE</text>
<text x="26.5" y="78.6">SW_Push_Dual</text>
<text x="26.5" y="93.8">SW_Push_Dual</text>
<text x="31.1" y="91.5">SW6</text>
<text x="145.7" y="99.9">R84</text>
<text x="157.1" y="99.9">R85</text>
<text x="168.6" y="99.9">R86</text>
<text x="180" y="99.9">R87</text>
<text x="191.4" y="99.9">R88</text>
<text x="202.8" y="99.9">R89</text>
<text x="102.4" y="107.9">K2</text>
<text x="102.6" y="104.8">LED_Dual_CAC</text>
<text x="106.9" y="102.5">LED9</text>
<text x="117.4" y="104.5">+3.3V</text>
<text x="145.2" y="102.2">10kB</text>
<text x="156.6" y="102.2">10kB</text>
<text x="168.1" y="102.2">10kB</text>
<text x="179.5" y="102.2">10kB</text>
<text x="190.9" y="102.2">10kB</text>
<text x="202.4" y="102.2">10kB</text>
<text x="15.8" y="112.1">+3.3V</text>
<text x="102.4" y="113">K1</text>
<text x="114.7" y="110.5">A</text>
<text x="215.6" y="110.1">X0</text>
<text x="215.6" y="112.6">X1</text>
<text x="222.9" y="111.7" transform="rotate(-90 222.9 111.7)">VDD</text>
<text x="227.7" y="110.1">X</text>
<text x="20.5" y="119.1">L2</text>
<text x="106.9" y="117.7">LED8</text>
<text x="215.6" y="115.2">X2</text>
<text x="215.6" y="117.7">X3</text>
<text x="21.2" y="121.5">Ferrite_Bead_Small</text>
<text x="102.4" y="123.2">K2</text>
<text x="102.6" y="120">LED_Dual_CAC</text>
<text x="114.7" y="125.7">A</text>
<text x="215.6" y="120.3">X4</text>
<text x="215.6" y="122.8">X5</text>
<text x="215.6" y="125.3">X6</text>
<text x="236.2" y="124.2">IC3</text>
<text x="20.9" y="130.6">C8</text>
<text x="31.1" y="130.6">C6</text>
<text x="102.4" y="128.3">K1</text>
<text x="215.6" y="127.9">X7</text>
<text x="236.5" y="126.5">4051</text>
<text x="21.2" y="132.9">100n</text>
<text x="31.2" y="132.9">22u</text>
<text x="51.7" y="136.2">TLC59281</text>
<text x="54.5" y="133.9">IC1</text>
<text x="102.6" y="135.3">LED_Dual_CAC</text>
<text x="106.9" y="133">LED7</text>
<text x="215.6" y="133">Inh</text>
<text x="215.6" y="135.5">A</text>
<text x="44.2" y="140.6">VCC</text>
<text x="62.8" y="140.6">OUT0</text>
<text x="62.8" y="143.1">OUT1</text>
<text x="102.4" y="143.5">K1</text>
<text x="102.4" y="138.4">K2</text>
<text x="114.7" y="141">A</text>
<text x="215.6" y="138">B</text>
<text x="215.6" y="140.6">C</text>
<text x="222.9" y="141.5" transform="rotate(-90 222.9 141.5)">VSS</text>
<text x="225.4" y="141.5" transform="rotate(-90 225.4 141.5)">VEE</text>
<text x="44.2" y="145.7">GND</text>
<text x="44.2" y="148.2">IREF</text>
<text x="62.8" y="145.7">OUT2</text>
<text x="62.8" y="148.2">OUT3</text>
<text x="106.5" y="148.2">LED10</text>
<text x="29" y="153.4">10k</text>
<text x="29.4" y="151.1">R6</text>
<text x="62.8" y="153.3">OUT5</text>
<text x="62.8" y="155.8">OUT6</text>
<text x="62.8" y="150.7">OUT4</text>
<text x="102.4" y="153.7">K2</text>
<text x="102.6" y="150.5">LED_Dual_CAC</text>
<text x="147.9" y="153.4">C7</text>
<text x="148.2" y="155.7">100n</text>
<text x="160.7" y="153.4">C16</text>
<text x="160.9" y="155.7">100n</text>
<text x="173.3" y="153.4">C5</text>
<text x="173.6" y="155.7">100n</text>
<text x="62.8" y="158.4">OUT7</text>
<text x="62.8" y="160.9">OUT8</text>
<text x="102.4" y="158.7">K1</text>
<text x="114.7" y="156.2">A</text>
<text x="44.2" y="162.2">SIN</text>
<text x="44.2" y="164.7">SCLK</text>
<text x="44.2" y="167.3">LAT</text>
<text x="61.9" y="166">OUT10</text>
<text x="62.8" y="163.4">OUT9</text>
<text x="102.6" y="165.8">LED_Dual_CAC</text>
<text x="106.5" y="163.4">LED11</text>
<text x="44.2" y="169.8">SOUT</text>
<text x="61.9" y="168.5">OUT11</text>
<text x="61.9" y="171.1">OUT12</text>
<text x="61.9" y="173.6">OUT13</text>
<text x="102.4" y="174">K1</text>
<text x="102.4" y="168.9">K2</text>
<text x="114.7" y="171.4">A</text>
<text x="44.2" y="180">BLANK</text>
<text x="61.9" y="176.1">OUT14</text>
<text x="61.9" y="178.7">OUT15</text>
<text x="106.5" y="178.7">LED12</text>
<text x="102.4" y="184.1">K2</text>
<text x="102.6" y="181">LED_Dual_CAC</text>
<text x="102.4" y="189.2">K1</text>
<text x="114.7" y="186.7">A</text>
</g>
</svg>
